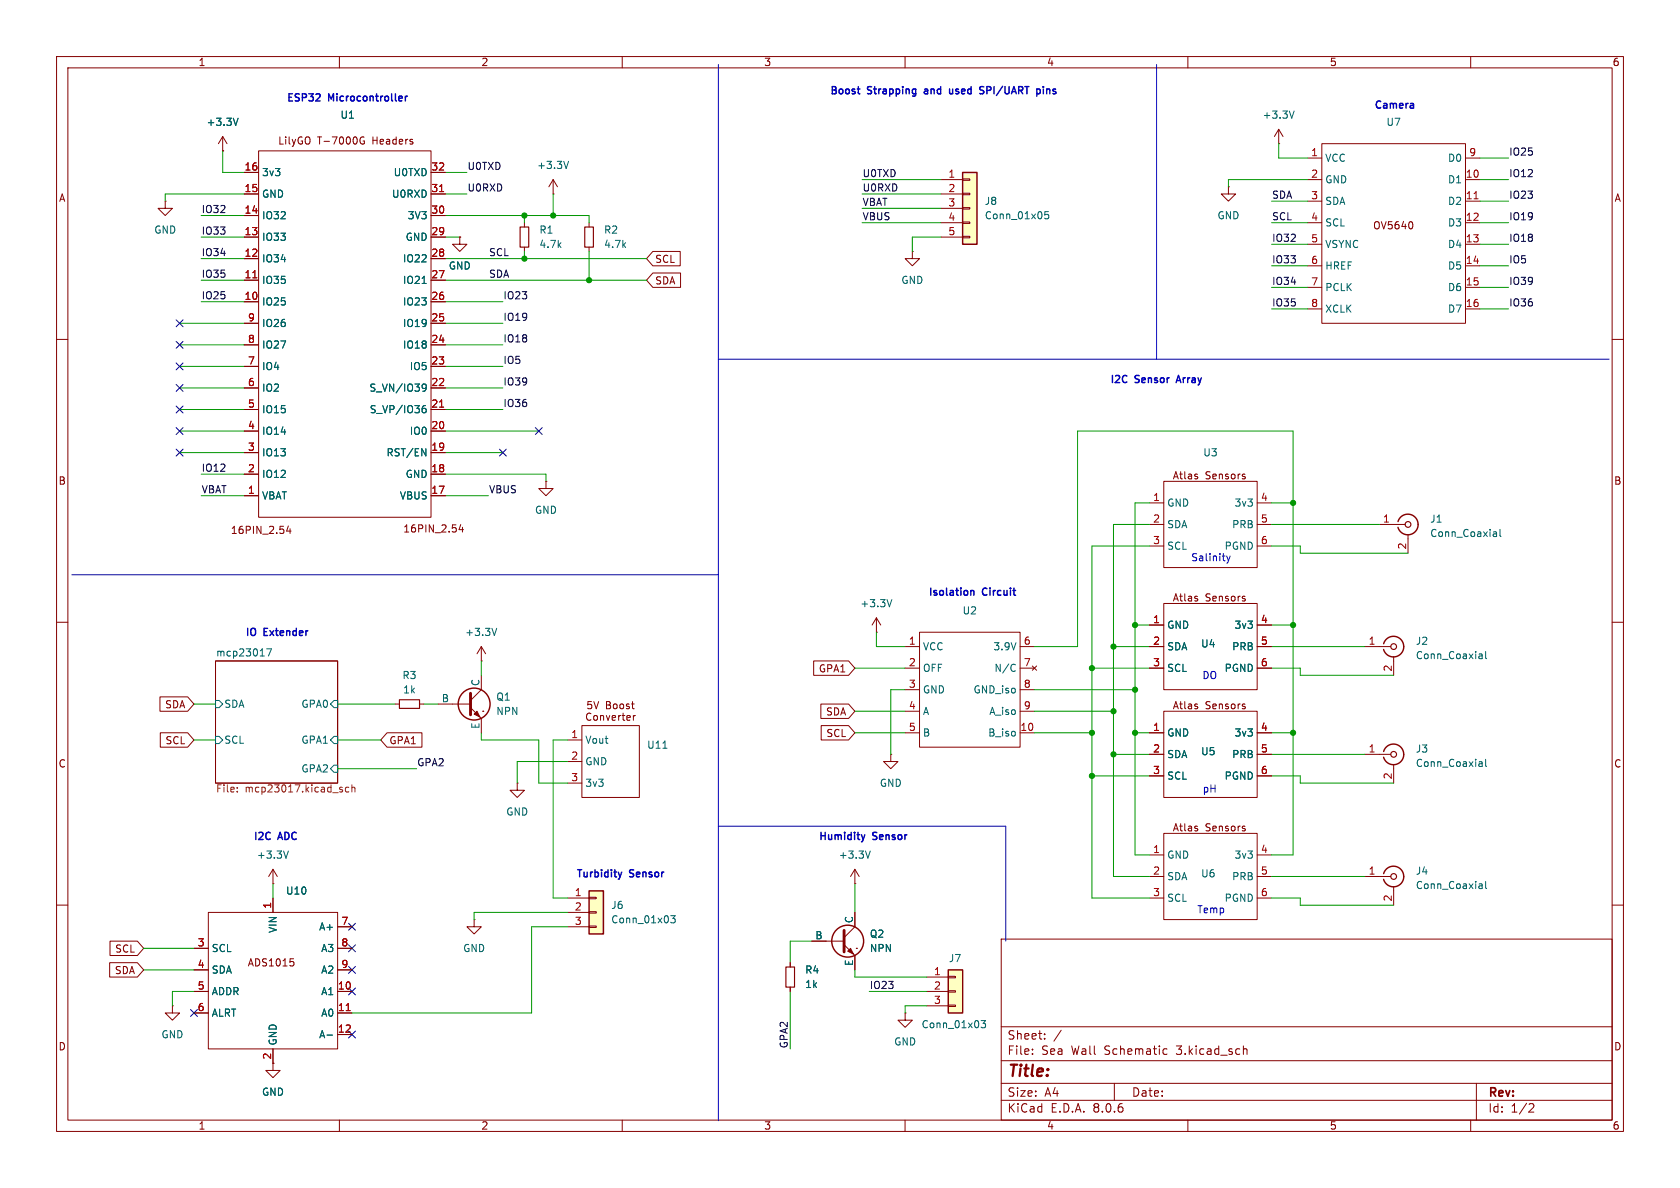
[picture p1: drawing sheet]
<svg xmlns="http://www.w3.org/2000/svg" width="297mm" height="210mm" viewBox="0 0 297 210" stroke-linecap="round" stroke-linejoin="round" font-family="sans-serif">
<g fill="none" stroke="#840000" stroke-width=".18">
<path d="M10 10h277v190h-277zM12 12h273v186h-273zM60 10v2M110 10v2M160 10v2M210 10v2M260 10v2M39.4 26.7h.1M39.4 24.1l-.8 1.3M39.4 24.1v2.6M39.4 24.1l.7 1.3M43.2 38.1h2.5"/>
<path d="M43.2 34.3h2.5M43.2 30.5h2.5M45.7 26.7h30.5v64.7h-30.5zM64.4 24.3a.59 .59 0 0 0-.8 .5 .59 .59 0 0 0 .8 .6v-.5h-.2M76.2 38.1h2.5M76.2 34.3h2.5M76.2 30.5h2.5M97.8 34.3h.1M97.8 31.8l-.8 1.2M97.8 31.8v2.5M97.8 31.8l.8 1.2M104.1 39.4v.7"/>
<path d="M217.2 33v1.3h1.2l-1.2 1.3-1.3-1.3h1.3M217.2 33h.1M226.1 25.4h.1M226.1 22.9l-.8 1.2M226.1 22.9v2.5M226.1 22.9l.7 1.2M10 60h2M43.2 53.3h2.5M43.2 49.5h2.5M43.2 45.7h2.5M43.2 41.9h2.5M43.2 57.2h2.5"/>
<path d="M76.2 53.3h2.5M76.2 49.5h2.5M76.2 45.7h2.5M76.2 41.9h2.5M76.2 57.2h2.5M104.1 43.7v.8M161.3 44.5v1.2h1.3l-1.3 1.3-1.3-1.3h1.3M161.3 44.5h.1M285 60h2M43.2 76.2h2.5M43.2 72.4h2.5M43.2 68.6h2.5"/>
<path d="M43.2 64.8h2.5M43.2 61h2.5M76.2 76.2h2.5M76.2 72.4h2.5M76.2 68.6h2.5M76.2 64.8h2.5M76.2 61h2.5M43.2 87.6h2.5M43.2 83.8h2.5M43.2 80h2.5M51 93l-.3 .9h.8M51.3 93.5v.8"/>
<path d="M76.2 87.6h2.5M76.2 83.8h2.5M76.2 80h2.5M81.5 92.7l-.3 .9h.7M81.8 93.2v.9M10 110h2M38.1 116.8h21.6v21.6h-21.6zM85.1 116.8h.1M85.1 114.3l-.8 1.3M85.1 114.3v2.5M85.1 114.3l.8 1.3M203.2 110.5h2.5"/>
<path d="M203.2 114.3h2.5M203.2 118.1h2.5M205.7 106.7h16.5v15.2h-16.5zM211.7 105.5l-.3-.1-.2 .2 .1 .2 .4 .1v.3h-.5M220.1 105.5l-.3-.1-.2 .2 .1 .2 .4 .1v.3h-.5M222.2 110.5h2.6M222.2 114.3h2.6M222.2 118.1h2.6M285 110h2M203.2 129.5h2.5M203.2 133.4h2.5M203.2 137.2h2.5"/>
<path d="M205.7 125.7h16.5v15.3h-16.5zM211.7 124.5l-.3-.1-.2 .2 .1 .2 .4 .1v.3h-.5M220.1 124.5l-.3-.1-.2 .2 .1 .2 .4 .1v.3h-.5M222.2 129.5h2.6M222.2 133.4h2.6M222.2 137.2h2.6M10 160h2M48.3 156.2h.1M48.3 153.7l-.8 1.2M48.3 153.7v2.5M48.3 158.8v2.5M48.3 153.7l.7 1.2"/>
<path d="M203.2 151.1h2.5M203.2 154.9h2.5M203.2 158.8h2.5M205.7 147.3h16.5v15.3h-16.5zM211.7 146.1l-.3-.1-.2 .2 .1 .2 .4 .1v.3h-.5M220.1 146.1l-.3-.1-.2 .2 .1 .2 .4 .1v.3h-.5M222.2 151.1h2.6M222.2 154.9h2.6M222.2 158.8h2.6M285 160h2M34.3 175.3h2.5M34.3 179.1h2.5"/>
<path d="M34.3 167.6h2.5M34.3 171.5h2.5M36.8 161.3h22.9v24.1h-22.9zM51.3 169.5h.6M51.7 170l.3 .2v.3l-.3 .3M59.7 175.3h2.5M59.7 179.1h2.5M59.7 167.6h2.5M59.7 171.5h2.5M59.7 163.8h2.5M177 166h108v32h-108zM48.3 185.4v2.6"/>
<path d="M59.7 182.9h2.5M60 198v2M110 198v2M160 198v2M177 194.5h108M177 191.5h108M177 187.5h108M177 181.5h108M182.5 186.3v.1M182.5 185.5v.1M184.7 183.6v.1M184.7 182.8v.1"/>
<path d="M187.6 182.1l-1.3 2M197 191.5v3M205.7 186.3h.6M205.7 185.5h.6M210 198v2M219.9 185.5h.5l.1 .9M260 198v2M261 191.5v6.5M270.5 195.1l.5 .1 .2 .3-1 1.1h1"/>
</g>
<g fill="none" stroke="#006464" stroke-width=".18">
<path d="M228.8 19.6l-.4 1.3M42.1 20.9l-.4 1.3M100.5 28.5l-.4 1.3M74.6 50.1h.7M74.6 79.3l.7 1.3v-1.3M74.6 72.4l.3-.2h.3l.1 .2v.3l-.2 .3-.4-.1-.1-.2M74.7 68l.2-.1 .4 .1a.84 .84 0 0 1-.3 1.2h-.3M75.2 71.7l-.3 .1-.3 .4M75.3 68.4l-.2 .3-.4-.1M47.2 114.7h.8l-.5 1.3M87.8 111.1l-.4 1.2M38.1 123.8h.6l.7 .7-.7 .6h-.6z"/>
<path d="M38.1 130.2h.6l.7 .6-.7 .6h-.6zM59.1 123.8h.6v1.3h-.6l-.7-.6zM59.1 130.2h.6v1.2h-.6l-.7-.6zM59.1 135.3h.6v1.2h-.6l-.7-.6zM51 150.4l-.4 1.3M57.8 183h1"/>
</g>
<path d="M41.9 139.9v.1M41.9 139.2v.1M60.4 139.6l.2 .2-.2 .2M60.4 139.2h.1M61.7 139.2h-.4l-.2 .2 .1 .5h.5M62.2 139.3l.2-.1h.3l.1 .8M62.2 138.7v1.3" fill="none" stroke="#725600" stroke-width=".18"/>
<path d="M77.7 33.9h.7M44.7 49.1h.7M77.7 72h.7M61.2 178.7h.7" fill="none" stroke="#a90000" stroke-width=".18"/>
<path d="M103.4 40.1h1.5v3.6h-1.5z" fill="none" stroke="#840000" stroke-width=".2"/>
<path d="M170.2 30.5h2.5v12.7h-2.5z" fill="#ffffc2"/>
<g fill="none" stroke="#840000" stroke-width=".18">
<path d="M166.4 31.8h3.8M166.4 34.3h3.8M166.4 36.8h3.8M166.4 39.4h3.8M170.2 39.2h1.2v.3h-1.2zM170.2 36.7h1.2v.3h-1.2zM170.2 34.2h1.2v.2h-1.2zM170.2 31.6h1.2v.3h-1.2zM231.1 31.8h2.6M231.1 39.4h2.6M231.1 27.9h2.6M231.1 35.6h2.6"/>
<path d="M233.7 25.4h25.4v31.8h-25.4zM249.1 39.4l.2-.2a.68 .68 0 0 1 .5 .6 .68 .68 0 0 1-.5 .7l-.2-.3M259.1 31.8h2.5M259.1 39.4h2.5M259.1 27.9h2.5M259.1 35.6h2.5M166.4 41.9h3.8M170.2 41.8h1.2v.2h-1.2zM231.1 43.2h2.6M231.1 47h2.6M231.1 50.8h2.6M231.1 54.6h2.6"/>
<path d="M259.1 43.2h2.5M259.1 47h2.5M259.1 50.8h2.5M259.1 54.6h2.5M96.5 85.1v1.3h1.3l-1.3 1.2-1.3-1.2h1.3M96.5 85.1h.1M85.1 119.4v2.5l-1.9 1.9M69.8 124.5h.8M74.2 124.5h.7M77.5 124.5h5.7M83.2 125.1l1.9 1.9v2.5M85.3 125.7h.1"/>
<path d="M100.3 130.8h2.6M100.3 134.6h2.6M100.3 138.4h2.6M102.9 128.3h10.1v12.7h-10.1zM104.5 126.2a.6 .6 0 0 0-.9 .4 .6 .6 0 0 0 .6 .7l.3-.1M104.6 124h-.6l-.1 .6 .2-.1 .4 .1 .1 .1v.5l-.2 .1-.5-.1M105 124l.4 1.3 .4-1.3M105 126.6l.2-.1 .4 .1v.5l-.1 .2h-.3l-.2-.1zM106.2 126.6l.1-.1h.3l.1 .8M106.2 126.5v.8M107.2 126.5l.3 .8 .3-.8M107.2 124h.4l.3 .3-.3 .3 .3 .1v.3l-.2 .3h-.5z"/>
<path d="M107.2 124.6h.4M108.2 126.9l.6-.1v-.3h-.4l-.2 .2 .1 .6h.5M108.5 124.6l.2-.2 .3 .2 .1 .4-.1 .2-.3 .1-.2-.1zM109.4 126.5v.8M109.6 124.6l.2-.2 .4 .2v.4l-.1 .2-.3 .1-.2-.1zM109.7 126.5l-.3 .2M110 126.5h.5M110.2 126.1v1.1l.3 .1M110.8 126.9l.6-.1v-.3h-.4l-.2 .2 .1 .6h.5M111.2 124.5l-.3-.1-.2 .2 .1 .2 .4 .1v.3h-.5M111.6 124.4h.5M111.8 124v1.1l.3 .2"/>
<path d="M112 126.5v.8M112.3 126.5l-.3 .2M30.5 177.8v1.3h1.2l-1.2 1.2-1.3-1.2h1.3M30.5 177.8h.1M139.7 170.2v.7M139.7 174.5v.8"/>
</g>
<g fill="none" stroke="#840000" stroke-width=".25">
<path d="M170.2 30.5h2.5v12.7h-2.5z"/>
<circle cx="83.8" cy="124.5" r="2.82"/>
</g>
<path d="M185.3 37.4h-.6v.6l.2-.1 .4 .1 .1 .1-.1 .5-.1 .1-.5-.1M117.2 132.3h.7" fill="none" stroke="#006464" stroke-width=".18"/>
<path d="M260.6 35.1h.7" fill="none" stroke="#a90000" stroke-width=".18"/>
<path d="M83.2 122.6v3.8" fill="none" stroke="#840000" stroke-width=".51"/>
<path d="M83.8 126.2l.5-.5 .5 1z" fill="#840000" stroke="#840000" stroke-width=".18"/>
<path d="M70.6 123.7h3.6v1.5h-3.6zM138.9 170.9h1.6v3.6h-1.6z" fill="none" stroke="#840000" stroke-width=".2"/>
<path d="M104.1 157.5h2.6v7.6h-2.6z" fill="#ffffc2"/>
<g fill="none" stroke="#840000" stroke-width=".18">
<path d="M29.2 35.6v1.2h1.3l-1.3 1.3-1.3-1.3h1.3M29.2 35.6h.1M91.4 138.4v1.3h1.3l-1.3 1.3-1.2-1.3h1.2M91.4 138.4h.1M157.5 133.4v1.2h1.2l-1.2 1.3-1.3-1.3h1.3M157.5 133.4h.1M100.3 158.8h3.8M104.1 158.6h1.3v.3h-1.3zM100.3 161.3h3.8M100.3 163.8h3.8M104.1 163.7h1.3v.3h-1.3zM104.1 161.2h1.3v.2h-1.3z"/>
<path d="M143.5 166.4h5.7M149.2 167l1.9 1.9v2.6M151.1 161.3v2.5l-1.9 1.9M151.4 167.6h.1M160 179.1v1.2h1.3l-1.3 1.3-1.3-1.3h1.3M160 179.1h.1"/>
</g>
<g fill="none" stroke="#840000" stroke-width=".25">
<path d="M104.1 157.5h2.6v7.6h-2.6z"/>
<circle cx="149.9" cy="166.4" r="2.82"/>
</g>
<path d="M118.6 161.9h.8l-.5 .5 .4 .1v.5l-.2 .1-.5-.1" fill="none" stroke="#006464" stroke-width=".18"/>
<path d="M149.2 164.5v3.8" fill="none" stroke="#840000" stroke-width=".51"/>
<path d="M149.9 168.1l.5-.5 .5 1.1z" fill="#840000" stroke="#840000" stroke-width=".18"/>
<path d="M167.6 171.5h2.6v7.6h-2.6z" fill="#ffffc2"/>
<g fill="none" stroke="#840000" stroke-width=".18">
<path d="M39.4 26.7h.1M43.2 38.1h2.5M43.2 34.3h2.5M43.2 30.5h2.5M76.2 38.1h2.5M76.2 34.3h2.5M76.2 30.5h2.5M92.7 39.4v.7M43.2 53.3h2.5M43.2 49.5h2.5M43.2 45.7h2.5M43.2 41.9h2.5"/>
<path d="M43.2 57.2h2.5M76.2 53.3h2.5M76.2 49.5h2.5M76.2 45.7h2.5M76.2 41.9h2.5M76.2 57.2h2.5M81.3 41.9v1.3h1.2l-1.2 1.3-1.3-1.3h1.3M81.3 41.9h.1M92.7 43.7v.8M115.4 44.4h4.9v2.6h-4.9l-1.1-1.3zM115.4 48.3h4.9v2.5h-4.9l-1.1-1.3zM43.2 76.2h2.5"/>
<path d="M43.2 72.4h2.5M43.2 68.6h2.5M43.2 64.8h2.5M43.2 61h2.5M76.2 76.2h2.5M76.2 72.4h2.5M76.2 68.6h2.5M76.2 64.8h2.5M76.2 61h2.5M43.2 87.6h2.5M43.2 83.8h2.5M43.2 80h2.5"/>
<path d="M76.2 87.6h2.5M76.2 83.8h2.5M76.2 80h2.5M203.2 92.7h2.5M203.2 88.9h2.5M203.2 96.5h2.5M205.7 85.1h16.5v15.2h-16.5zM211.7 83.9l-.3-.1-.2 .2 .1 .2 .4 .1v.3h-.5M220.1 83.9l-.3-.1-.2 .2 .1 .2 .4 .1v.3h-.5M222.2 92.7h2.6M222.2 88.9h2.6M222.2 96.5h2.6"/>
<path d="M243.8 92.7h4.6M248.9 94.5v3.3M143.8 116.8h6.2l1.1 1.3-1.1 1.3h-6.2zM154.9 111.8h.1M154.9 109.2l-.7 1.3M154.9 109.2v2.6M154.9 109.2l.8 1.3M160 114.3h2.6M160 118.1h2.6M162.6 111.8h17.7v20.3h-17.7zM180.3 114.3h2.6M180.3 118.1h2.6"/>
<path d="M182.5 117.7l.8 .8M183.3 117.7l-.8 .8M203.2 114.3h2.5M203.2 118.1h2.5M203.2 110.5h2.5M222.2 114.3h2.6M222.2 118.1h2.6M222.2 110.5h2.6M241.3 114.3h4.6M246.4 116.1v3.3M28.3 123.2h4.9l1.1 1.3-1.1 1.2h-4.9zM28.3 129.5h4.9l1.1 1.3-1.1 1.3h-4.9z"/>
<path d="M68.4 129.5h6.2v2.6h-6.2l-1.1-1.3zM145.1 124.5h4.9l1.1 1.2-1.1 1.3h-4.9zM145.2 128.3h4.8l1.1 1.2-1.1 1.3h-4.8zM160 129.5h2.6M160 121.9h2.6M160 125.7h2.6M180.3 129.5h2.6M180.3 121.9h2.6M180.3 125.7h2.6M203.2 129.5h2.5M203.2 133.4h2.5M203.2 137.2h2.5"/>
<path d="M222.2 129.5h2.6M222.2 133.4h2.6M222.2 137.2h2.6M241.3 133.4h4.6M246.4 135.1v3.3M48.3 158.8v2.5M151.1 156.2h.1M151.1 153.7l-.7 1.2M151.1 153.7v2.5M151.1 153.7l.8 1.2M241.3 154.9h4.6M246.4 156.7v3.3"/>
<path d="M19.4 170.2h4.9l1.1 1.3-1.1 1.2h-4.9zM19.4 166.4h4.9l1.1 1.2-1.1 1.3h-4.9zM34.3 175.3h2.5M34.3 179.1h2.5M34.3 167.6h2.5M34.3 171.5h2.5M59.7 175.3h2.5M59.7 179.1h2.5M59.7 167.6h2.5M59.7 171.5h2.5M59.7 163.8h2.5M83.8 162.6v1.2h1.3l-1.3 1.3-1.3-1.3h1.3"/>
<path d="M83.8 162.6h.1M139.7 170.2v.7M139.7 174.5v.8M143.5 166.4h2.5M151.1 161.3v2.5M151.1 168.9v2.6M163.8 172.7h3.8M163.8 175.3h3.8M163.8 177.8h3.8M167.6 177.7h1.3v.2h-1.3zM167.6 175.1h1.3v.3h-1.3zM167.6 172.6h1.3v.2h-1.3z"/>
<path d="M48.3 185.4v3.8h1.2l-1.2 1.3-1.3-1.3h1.3M59.7 182.9h2.5"/>
</g>
<path d="M247.2 92.2a1.81 1.81 0 0 1 1.9-1.3 1.81 1.81 0 0 1 1.6 1.8M250.7 92.7a1.82 1.82 0 0 1-1.6 1.8 1.82 1.82 0 0 1-2-1.3M244.6 113.8a1.82 1.82 0 0 1 2.8-1 1.82 1.82 0 0 1 0 3 1.82 1.82 0 0 1-2.8-1M244.6 132.8a1.82 1.82 0 0 1 2.8-.9 1.82 1.82 0 0 1 0 3 1.82 1.82 0 0 1-2.8-1M244.6 154.4a1.82 1.82 0 0 1 2.8-.9 1.82 1.82 0 0 1 0 2.9 1.82 1.82 0 0 1-2.8-1M167.6 171.5h2.6v7.6h-2.6z" fill="none" stroke="#840000" stroke-width=".25"/>
<g fill="none" stroke="#006464" stroke-width=".18">
<path d="M42.1 20.9l-.4 1.3M74.6 50.1h.7M74.6 79.3l.7 1.3v-1.3M74.6 72.4l.3-.2h.3l.1 .2v.3l-.2 .3-.4-.1-.1-.2M74.7 68l.2-.1 .4 .1a.84 .84 0 0 1-.3 1.2h-.3M75.2 71.7l-.3 .1-.3 .4M75.3 68.4l-.2 .3-.4-.1M264.1 94h.3l.2 .2v.7M264.6 94.8l-.5 .1M264.6 94.3l-.5 .1M265.2 93.6v1.1l.2 .2M157.7 106l-.5 1.3"/>
<path d="M179.2 117.4l.3 .1M179.5 118.6l-.3 .1M261.6 115.6h.3l.1 .2v.6M262 116.4h-.4M262 115.9l-.4 .1M262.6 115.2v1.1l.2 .1M261.6 134.6h.3l.1 .2v.7M262 135.4l-.4 .1M262 134.9l-.4 .1M262.6 134.2v1.1l.2 .2M153.9 150.4l-.5 1.3M261.6 156.2h.3l.1 .2v.7"/>
<path d="M262 157l-.4 .1M262 156.5l-.4 .1M262.6 155.8v1.1l.2 .2M57.8 183h1M173.4 180.4h.8l-.4 .5 .4 .1v.6l-.2 .1-.6-.1"/>
</g>
<g fill="none" stroke="#840000" stroke-width=".2">
<path d="M91.9 40.1h1.6v3.6h-1.6z"/>
<circle cx="248.9" cy="92.7" r=".51"/>
<circle cx="246.4" cy="114.3" r=".51"/>
<circle cx="246.4" cy="133.4" r=".51"/>
<circle cx="246.4" cy="154.9" r=".51"/>
</g>
<g fill="none" stroke="#0000c2" stroke-width=".25">
<path d="M55.8 17.9h.8M56.5 16.7v.4M71.7 17v.9M72 17l-.3 .2M167.9 15.7v.8h.5M173.4 15.9l.4 .1 .1 .3-.2 .3h-.3M173.4 15.3l.5 .1M183.4 15.7l.4 .1 .1 .2-.1 .5-.4 .1M184.4 15.3v.1M184.4 15.7v.9M249.8 18.3l.1 .8M249.9 19.1h-.1"/>
<path d="M249.9 18.6h-.1M208.3 66.4l-.4 1.2M171.7 104.4h.4l.1 .8M109.9 154.2l-.3 .8M152.9 147.6l-.3 .8"/>
</g>
<path d="M127 11.4v186.7M204.5 11.4v52.1M127 63.5h157.5M216.9 98.3l.3 .8M217.2 99.1l-.3 .5M217.5 98.3l-.3 .8M12.7 101.6h114.3M127 146.1h50.8v20.3" fill="none" stroke="#0000c2" stroke-width=".18"/>
<g fill="none" stroke="#009600" stroke-width=".18">
<path d="M35.6 38.1h7.6M39.4 26.7v3.8h3.8M43.2 34.3h-14v1.3M78.7 38.1h25.4v1.3M78.7 30.5h3.8M78.7 34.3h3.8M92.7 38.1v1.3M97.8 34.3v3.8M152.4 34.3h14M152.4 36.8h14M152.4 39.4h14M152.4 31.8h14"/>
<path d="M224.8 39.4h6.3M224.8 35.6h6.3M226.1 25.4v2.5h5M231.1 31.8h-13.9v1.2M261.6 39.4h5.1M261.6 35.6h5.1M261.6 27.9h5.1M261.6 31.8h5.1M31.7 57.2h11.5M35.6 53.3h7.6M35.6 41.9h7.6M35.6 45.7h7.6"/>
<path d="M35.6 49.5h7.6M78.7 57.2h10.2M78.7 53.3h10.2M78.7 41.9h2.6M78.7 45.7h35.6M78.7 49.5h35.6M92.7 44.5v1.2M104.1 44.5v5M166.4 41.9h-5.1v2.6M224.8 54.6h6.3M224.8 47h6.3M224.8 50.8h6.3"/>
<path d="M224.8 43.2h6.3M261.6 54.6h5.1M261.6 47h5.1M261.6 50.8h5.1M261.6 43.2h5.1M31.7 61h11.5M31.7 64.8h11.5M31.7 68.6h11.5M31.7 76.2h11.5M31.7 72.4h11.5M78.7 61h10.2M78.7 64.8h10.2"/>
<path d="M78.7 68.6h10.2M78.7 76.2h16.5M78.7 72.4h10.2M31.7 80h11.5M35.6 83.8h7.6M35.6 87.6h7.6M78.7 80h10.2M78.7 83.8h17.8v1.3M78.7 87.6h7.7M203.2 96.5h-10.2v62.3h10.2M203.2 92.7h-6.4v62.2h6.4M203.2 88.9h-2.5v62.2h2.5"/>
<path d="M224.8 96.5h5.1v1.3h19M224.8 88.9h3.8M224.8 92.7h19M85.1 116.8v2.6M151.1 118.1h8.9M154.9 111.8v2.5h5.1M182.9 114.3h7.6v-38.1h38.1v74.9h-3.8M193 118.1h10.2M196.8 114.3h6.4M200.7 110.5h2.5M224.8 118.1h5.1v1.3h16.5M224.8 110.5h3.8"/>
<path d="M224.8 114.3h16.5M34.3 124.5h3.8M34.3 130.8h3.8M59.7 124.5h10.1M59.7 130.8h7.6M59.7 135.9h14M74.9 124.5h2.6M85.1 129.5v1.3h10.1v7.6h5.1M100.3 130.8h-2.5v28h2.5M100.3 134.6h-8.9v3.8M151.1 125.7h8.9M151.1 129.5h8.9"/>
<path d="M160 121.9h-2.5v11.5M182.9 125.7h13.9M182.9 121.9h17.8M182.9 129.5h10.1M193 137.2h10.2M196.8 133.4h6.4M200.7 129.5h2.5M224.8 137.2h5.1v1.2h16.5M224.8 133.4h16.5M224.8 129.5h3.8M48.3 156.2v2.6M151.1 156.2v5.1"/>
<path d="M224.8 158.8h5.1v1.2h16.5M224.8 154.9h16.5M25.4 171.5h8.9M25.4 167.6h8.9M34.3 175.3h-3.8v2.5M100.3 161.3h-16.5v1.3M100.3 163.8h-6.3v15.3h-31.8M139.7 175.3v10.1M143.5 166.4h-3.8v3.8M151.1 171.5v1.2h12.7M153.7 175.3h10.1M163.8 177.8h-3.8v1.3"/>
</g>
<g fill="none" stroke="#000084" stroke-width=".18">
<path d="M31.1 56.5l1.3 1.3M32.4 56.5l-1.3 1.3M31.1 60.4l1.3 1.2M31.1 71.8l1.3 1.2M31.1 75.6l1.3 1.2M31.1 64.2l1.3 1.2M31.1 79.4l1.3 1.2M31.1 68l1.3 1.2M32.4 60.4l-1.3 1.2M32.4 71.8l-1.3 1.2M32.4 75.6l-1.3 1.2M32.4 64.2l-1.3 1.2"/>
<path d="M32.4 79.4l-1.3 1.2M32.4 68l-1.3 1.2M88.3 79.4l1.2 1.2M89.5 79.4l-1.2 1.2M94.6 75.6l1.3 1.2M95.9 75.6l-1.3 1.2M33.7 178.5l1.2 1.2M34.9 178.5l-1.2 1.2M61.6 170.8l1.2 1.3M61.6 174.7l1.2 1.2M61.6 167l1.2 1.2M61.6 163.2l1.2 1.2"/>
<path d="M62.8 170.8l-1.2 1.3M62.8 174.7l-1.2 1.2M62.8 167l-1.2 1.2M62.8 163.2l-1.2 1.2M61.6 182.3l1.2 1.2M62.8 182.3l-1.2 1.2"/>
</g>
<path d="M77.7 33.9h.7M44.7 49.1h.7M77.7 72h.7M61.2 178.7h.7" fill="none" stroke="#a90000" stroke-width=".18"/>
<g fill="#009600" stroke="#009600" stroke-width=".18">
<circle cx="104.1" cy="49.5" r=".46"/>
<circle cx="92.7" cy="38.1" r=".46"/>
<circle cx="97.8" cy="38.1" r=".46"/>
<circle cx="92.7" cy="45.7" r=".46"/>
<circle cx="196.8" cy="125.7" r=".46"/>
<circle cx="200.7" cy="129.5" r=".46"/>
<circle cx="193" cy="129.5" r=".46"/>
<circle cx="196.8" cy="133.4" r=".46"/>
<circle cx="228.6" cy="88.9" r=".46"/>
<circle cx="228.6" cy="110.5" r=".46"/>
<circle cx="196.8" cy="114.3" r=".46"/>
<circle cx="193" cy="118.1" r=".46"/>
<circle cx="200.7" cy="110.5" r=".46"/>
<circle cx="200.7" cy="121.9" r=".46"/>
<circle cx="228.6" cy="129.5" r=".46"/>
<circle cx="193" cy="137.2" r=".46"/>
</g>
<text font-size="2.8" fill="#840000" x="178" y="190.9">Title:</text>
<g font-size="2.1" fill="#840000">
<text x="178" y="184">Sheet:</text>
<text x="178" y="186.7">File:</text>
<text x="184.1" y="186.7">Sea</text>
<text x="189.5" y="186.7">Wall</text>
<text x="195.4" y="186.7">Schematic</text>
<text x="208.3" y="186.7">3.kicad_sch</text>
<text x="178" y="196.9">KiCad</text>
<text x="178" y="194.1">Size:</text>
<text x="184.7" y="194.1">A4</text>
<text x="185.7" y="196.9">E.D.A.</text>
<text x="193.3" y="196.9">8.0.6</text>
<text x="200" y="194.1">Date:</text>
<text x="263" y="194.3">Rev:</text>
<text x="263" y="196.9">Id:</text>
<text x="267.1" y="196.9">1/2</text>
</g>
<g font-size="1.8" fill="#840000">
<text x="35" y="11.9">1</text>
<text x="85" y="11.9">2</text>
<text x="135" y="11.9">3</text>
<text x="185" y="11.9">4</text>
<text x="235" y="11.9">5</text>
<text x="285" y="11.9">6</text>
<text x="49.1" y="25.8">LilyGO</text>
<text x="56.1" y="25.8">T-7000G</text>
<text x="66" y="25.8">Headers</text>
<text x="10.3" y="35.9">A</text>
<text x="285.3" y="35.9">A</text>
<text x="242.1" y="40.8">OV5640</text>
<text x="115.7" y="46.7">SCL</text>
<text x="115.7" y="50.5">SDA</text>
<text x="10.3" y="85.9">B</text>
<text x="206.7" y="84.9">Atlas</text>
<text x="212.5" y="84.9">Sensors</text>
<text x="285.3" y="85.9">B</text>
<text x="40.7" y="94.6">16PIN_2.54</text>
<text x="71.2" y="94.3">16PIN_2.54</text>
<text x="206.7" y="106.5">Atlas</text>
<text x="212.5" y="106.5">Sensors</text>
<text x="144.7" y="119.1">GPA1</text>
<text x="29.1" y="125.4">SDA</text>
<text x="206.7" y="125.6">Atlas</text>
<text x="212.5" y="125.6">Sensors</text>
<text x="29.2" y="131.8">SCL</text>
<text x="68.7" y="131.8">GPA1</text>
<text x="145.9" y="126.7">SDA</text>
<text x="146" y="130.5">SCL</text>
<text x="10.3" y="135.9">C</text>
<text x="285.3" y="135.9">C</text>
<text x="206.7" y="147.2">Atlas</text>
<text x="212.5" y="147.2">Sensors</text>
<text x="20.2" y="172.4">SDA</text>
<text x="20.3" y="168.6">SCL</text>
<text x="43.7" y="171.1">ADS1015</text>
<text x="10.3" y="185.9">D</text>
<text x="285.3" y="185.9">D</text>
<text x="48" y="187.4" transform="rotate(-90 48 187.4)">2</text>
<text x="35" y="199.9">1</text>
<text x="85" y="199.9">2</text>
<text x="135" y="199.9">3</text>
<text x="185" y="199.9">4</text>
<text x="235" y="199.9">5</text>
<text x="285" y="199.9">6</text>
</g>
<g font-size="1.8" fill="#0000c2">
<text x="146.6" y="17">Boost</text>
<text x="153.4" y="17">Strapping</text>
<text x="163.9" y="17">and</text>
<text x="168.8" y="17">used</text>
<text x="174.7" y="17">SPI/UART</text>
<text x="185.3" y="17">pins</text>
<text x="50.5" y="18.3">ESP32</text>
<text x="58.1" y="18.3">Microcontroller</text>
<text x="242.8" y="19.6">Camera</text>
<text x="196.1" y="68.1">I2C</text>
<text x="200.7" y="68.1">Sensor</text>
<text x="208.6" y="68.1">Array</text>
<text x="210.5" y="99.4">Salinity</text>
<text x="164" y="105.7">Isolation</text>
<text x="173.7" y="105.7">Circuit</text>
<text x="43.2" y="112.8">IO</text>
<text x="46.6" y="112.8">Extender</text>
<text x="212.5" y="120.2">DO</text>
<text x="212.5" y="140.3">pH</text>
<text x="44.7" y="148.8">I2C</text>
<text x="49.2" y="148.8">ADC</text>
<text x="144.6" y="148.8">Humidity</text>
<text x="154.3" y="148.8">Sensor</text>
<text x="101.7" y="155.5">Turbidity</text>
<text x="111.3" y="155.5">Sensor</text>
<text x="211.6" y="161.6">Temp</text>
</g>
<g font-size="1.8" fill="#006464">
<text x="36.4" y="22.5">+3.3V</text>
<text x="60.1" y="21.2">U1</text>
<text x="223.1" y="21.2">+3.3V</text>
<text x="245" y="22.5">U7</text>
<text x="234.2" y="28.8">VCC</text>
<text x="255.9" y="28.8">D0</text>
<text x="46.2" y="35.2">GND</text>
<text x="46.2" y="31.3">3v3</text>
<text x="69.2" y="35.2">U0RXD</text>
<text x="69.5" y="31.3">U0TXD</text>
<text x="94.8" y="30.1">+3.3V</text>
<text x="234.2" y="32.6">GND</text>
<text x="255.9" y="32.6">D1</text>
<text x="27.2" y="41.5">GND</text>
<text x="46.2" y="39">IO32</text>
<text x="72" y="39">3V3</text>
<text x="95.3" y="41.5">R1</text>
<text x="106.7" y="41.5">R2</text>
<text x="174" y="36.4">J8</text>
<text x="174" y="39">Conn_01x05</text>
<text x="215.1" y="39">GND</text>
<text x="234.2" y="36.4">SDA</text>
<text x="234.2" y="40.2">SCL</text>
<text x="255.9" y="36.4">D2</text>
<text x="255.9" y="40.2">D3</text>
<text x="46.2" y="46.6">IO34</text>
<text x="46.2" y="42.8">IO33</text>
<text x="71.1" y="46.6">IO22</text>
<text x="71.6" y="42.8">GND</text>
<text x="79.2" y="47.9">GND</text>
<text x="95.3" y="44">4.7k</text>
<text x="106.7" y="44">4.7k</text>
<text x="234.2" y="44">VSYNC</text>
<text x="234.2" y="47.9">HREF</text>
<text x="255.9" y="44">D4</text>
<text x="255.9" y="47.9">D5</text>
<text x="46.2" y="50.4">IO35</text>
<text x="71.1" y="50.4">IO21</text>
<text x="159.3" y="50.4">GND</text>
<text x="234.2" y="51.7">PCLK</text>
<text x="255.9" y="51.7">D6</text>
<text x="46.2" y="54.2">IO25</text>
<text x="46.2" y="58">IO26</text>
<text x="71.1" y="58">IO19</text>
<text x="71.1" y="54.2">IO23</text>
<text x="234.2" y="55.5">XCLK</text>
<text x="255.9" y="55.5">D7</text>
<text x="46.2" y="65.6">IO4</text>
<text x="46.2" y="61.8">IO27</text>
<text x="71.1" y="61.8">IO18</text>
<text x="72.3" y="65.6">IO5</text>
<text x="46.2" y="69.4">IO2</text>
<text x="65.2" y="69.4">S_VN/IO39</text>
<text x="46.2" y="77.1">IO14</text>
<text x="46.2" y="73.3">IO15</text>
<text x="65.3" y="73.3">S_VP/IO36</text>
<text x="72.3" y="77.1">IO0</text>
<text x="46.2" y="80.9">IO13</text>
<text x="68.2" y="80.9">RST/EN</text>
<text x="212.6" y="80.9">U3</text>
<text x="46.2" y="88.5">VBAT</text>
<text x="46.2" y="84.7">IO12</text>
<text x="70.6" y="88.5">VBUS</text>
<text x="71.6" y="84.7">GND</text>
<text x="206.2" y="89.8">GND</text>
<text x="218.2" y="89.8">3v3</text>
<text x="94.5" y="91">GND</text>
<text x="206.2" y="93.6">SDA</text>
<text x="217.7" y="93.6">PRB</text>
<text x="252.7" y="92.6">J1</text>
<text x="252.7" y="95.1">Conn_Coaxial</text>
<text x="206.2" y="97.4">SCL</text>
<text x="216.4" y="97.4">PGND</text>
<text x="152" y="107.5">+3.3V</text>
<text x="82.1" y="112.6">+3.3V</text>
<text x="170.1" y="108.8">U2</text>
<text x="206.2" y="111.4">GND</text>
<text x="218.2" y="111.4">3v3</text>
<text x="38.1" y="116.1">mcp23017</text>
<text x="163.1" y="115.2">VCC</text>
<text x="163.1" y="119">OFF</text>
<text x="175.5" y="115.2">3.9V</text>
<text x="175.7" y="119">N/C</text>
<text x="206.2" y="115.2">SDA</text>
<text x="206.2" y="119">SCL</text>
<text x="212.2" y="114.7">U4</text>
<text x="216.4" y="119">PGND</text>
<text x="217.7" y="115.2">PRB</text>
<text x="250.2" y="114.2">J2</text>
<text x="250.2" y="116.7">Conn_Coaxial</text>
<text x="39.6" y="125.3">SDA</text>
<text x="53.2" y="125.3">GPA0</text>
<text x="71" y="120.2">R3</text>
<text x="71.2" y="122.8">1k</text>
<text x="78" y="124.2">B</text>
<text x="84.8" y="121.4" transform="rotate(-90 84.8 121.4)">C</text>
<text x="87.6" y="124.1">Q1</text>
<text x="163.1" y="122.8">GND</text>
<text x="172" y="122.8">GND_iso</text>
<text x="39.6" y="131.7">SCL</text>
<text x="53.2" y="131.7">GPA1</text>
<text x="84.8" y="128.9" transform="rotate(-90 84.8 128.9)">E</text>
<text x="87.6" y="126.6">NPN</text>
<text x="103.4" y="131.7">Vout</text>
<text x="163.1" y="126.6">A</text>
<text x="163.1" y="130.4">B</text>
<text x="174.6" y="130.4">B_iso</text>
<text x="174.8" y="126.6">A_iso</text>
<text x="206.2" y="130.4">GND</text>
<text x="218.2" y="130.4">3v3</text>
<text x="53.2" y="136.8">GPA2</text>
<text x="103.4" y="135.5">GND</text>
<text x="114.3" y="132.6">U11</text>
<text x="206.2" y="134.2">SDA</text>
<text x="212.2" y="133.7">U5</text>
<text x="217.7" y="134.2">PRB</text>
<text x="250.2" y="133.2">J3</text>
<text x="250.2" y="135.8">Conn_Coaxial</text>
<text x="103.4" y="139.3">3v3</text>
<text x="155.4" y="139.3">GND</text>
<text x="206.2" y="138">SCL</text>
<text x="216.4" y="138">PGND</text>
<text x="89.4" y="144.4">GND</text>
<text x="45.3" y="152">+3.3V</text>
<text x="148.2" y="152">+3.3V</text>
<text x="206.2" y="152">GND</text>
<text x="206.2" y="155.8">SDA</text>
<text x="212.2" y="155.3">U6</text>
<text x="217.7" y="155.8">PRB</text>
<text x="218.2" y="152">3v3</text>
<text x="250.2" y="154.8">J4</text>
<text x="50.5" y="158.3">U10</text>
<text x="108" y="160.9">J6</text>
<text x="206.2" y="159.6">SCL</text>
<text x="216.4" y="159.6">PGND</text>
<text x="250.2" y="157.4">Conn_Coaxial</text>
<text x="49.1" y="165" transform="rotate(-90 49.1 165)">VIN</text>
<text x="56.3" y="164.7">A+</text>
<text x="108" y="163.4">Conn_01x03</text>
<text x="144" y="166.1">B</text>
<text x="150.9" y="163.3" transform="rotate(-90 150.9 163.3)">C</text>
<text x="153.7" y="166">Q2</text>
<text x="37.3" y="168.5">SCL</text>
<text x="37.3" y="172.3">SDA</text>
<text x="56.7" y="168.5">A3</text>
<text x="56.7" y="172.3">A2</text>
<text x="81.8" y="168.5">GND</text>
<text x="142.2" y="172.3">R4</text>
<text x="150.9" y="170.9" transform="rotate(-90 150.9 170.9)">E</text>
<text x="153.7" y="168.5">NPN</text>
<text x="167.6" y="170.3">J7</text>
<text x="37.3" y="176.1">ADDR</text>
<text x="37.3" y="179.9">ALRT</text>
<text x="56.7" y="176.1">A1</text>
<text x="56.7" y="179.9">A0</text>
<text x="142.2" y="174.9">1k</text>
<text x="28.4" y="183.7">GND</text>
<text x="49.1" y="184.9" transform="rotate(-90 49.1 184.9)">GND</text>
<text x="56.3" y="183.7">A-</text>
<text x="158" y="185">GND</text>
<text x="162.8" y="182">Conn_01x03</text>
<text x="46.2" y="193.9">GND</text>
</g>
<g font-size="1.8" fill="#a90000">
<text x="231.7" y="27.7">1</text>
<text x="259.6" y="27.7">9</text>
<text x="43.1" y="34">15</text>
<text x="43.1" y="30.2">16</text>
<text x="76.2" y="34">31</text>
<text x="76.2" y="30.2">32</text>
<text x="167.6" y="31.5">1</text>
<text x="167.6" y="34">2</text>
<text x="231.7" y="31.5">2</text>
<text x="231.7" y="35.3">3</text>
<text x="259" y="31.5">10</text>
<text x="259" y="35.3">11</text>
<text x="43.1" y="41.7">13</text>
<text x="43.1" y="37.8">14</text>
<text x="76.2" y="41.7">29</text>
<text x="76.2" y="37.8">30</text>
<text x="167.6" y="36.6">3</text>
<text x="167.6" y="39.1">4</text>
<text x="167.6" y="41.7">5</text>
<text x="231.7" y="39.1">4</text>
<text x="259" y="39.1">12</text>
<text x="43.1" y="45.5">12</text>
<text x="76.2" y="45.5">28</text>
<text x="231.7" y="42.9">5</text>
<text x="231.7" y="46.7">6</text>
<text x="259" y="42.9">13</text>
<text x="259" y="46.7">14</text>
<text x="43.1" y="53.1">10</text>
<text x="43.1" y="49.3">11</text>
<text x="76.2" y="53.1">26</text>
<text x="76.2" y="49.3">27</text>
<text x="231.7" y="50.5">7</text>
<text x="259" y="50.5">15</text>
<text x="43.7" y="56.9">9</text>
<text x="76.2" y="56.9">25</text>
<text x="231.7" y="54.4">8</text>
<text x="259" y="54.4">16</text>
<text x="43.7" y="64.5">7</text>
<text x="43.7" y="60.7">8</text>
<text x="76.2" y="64.5">23</text>
<text x="76.2" y="60.7">24</text>
<text x="43.7" y="68.3">6</text>
<text x="76.2" y="68.3">22</text>
<text x="43.7" y="75.9">4</text>
<text x="43.7" y="72.1">5</text>
<text x="76.2" y="75.9">20</text>
<text x="76.2" y="72.1">21</text>
<text x="43.7" y="83.6">2</text>
<text x="43.7" y="79.8">3</text>
<text x="76.2" y="83.6">18</text>
<text x="76.2" y="79.8">19</text>
<text x="43.7" y="87.4">1</text>
<text x="76.2" y="87.4">17</text>
<text x="203.8" y="88.6">1</text>
<text x="222.8" y="88.6">4</text>
<text x="203.8" y="92.5">2</text>
<text x="222.8" y="92.5">5</text>
<text x="244.4" y="92.5">1</text>
<text x="203.8" y="96.3">3</text>
<text x="222.8" y="96.3">6</text>
<text x="248.7" y="97.2" transform="rotate(-90 248.7 97.2)">2</text>
<text x="203.8" y="110.2">1</text>
<text x="222.8" y="110.2">4</text>
<text x="160.6" y="114">1</text>
<text x="160.6" y="117.9">2</text>
<text x="180.9" y="114">6</text>
<text x="180.9" y="117.9">7</text>
<text x="203.8" y="114">2</text>
<text x="203.8" y="117.9">3</text>
<text x="222.8" y="114">5</text>
<text x="222.8" y="117.9">6</text>
<text x="241.9" y="114">1</text>
<text x="246.1" y="118.8" transform="rotate(-90 246.1 118.8)">2</text>
<text x="160.6" y="121.7">3</text>
<text x="160.6" y="125.5">4</text>
<text x="180.9" y="121.7">8</text>
<text x="180.9" y="125.5">9</text>
<text x="100.9" y="130.6">1</text>
<text x="160.6" y="129.3">5</text>
<text x="180.3" y="129.3">10</text>
<text x="203.8" y="129.3">1</text>
<text x="222.8" y="129.3">4</text>
<text x="100.9" y="134.4">2</text>
<text x="203.8" y="133.1">2</text>
<text x="203.8" y="136.9">3</text>
<text x="222.8" y="133.1">5</text>
<text x="222.8" y="136.9">6</text>
<text x="241.9" y="133.1">1</text>
<text x="246.1" y="137.9" transform="rotate(-90 246.1 137.9)">2</text>
<text x="100.9" y="138.2">3</text>
<text x="203.8" y="150.9">1</text>
<text x="203.8" y="154.7">2</text>
<text x="222.8" y="150.9">4</text>
<text x="222.8" y="154.7">5</text>
<text x="241.9" y="154.7">1</text>
<text x="48" y="160.7" transform="rotate(-90 48 160.7)">1</text>
<text x="101.5" y="158.5">1</text>
<text x="101.5" y="161">2</text>
<text x="203.8" y="158.5">3</text>
<text x="222.8" y="158.5">6</text>
<text x="246.1" y="159.5" transform="rotate(-90 246.1 159.5)">2</text>
<text x="34.9" y="167.4">3</text>
<text x="60.3" y="163.6">7</text>
<text x="60.3" y="167.4">8</text>
<text x="101.5" y="163.6">3</text>
<text x="34.9" y="171.2">4</text>
<text x="60.3" y="171.2">9</text>
<text x="165" y="172.5">1</text>
<text x="34.9" y="175">5</text>
<text x="34.9" y="178.8">6</text>
<text x="59.6" y="175">10</text>
<text x="59.6" y="178.8">11</text>
<text x="165" y="175">2</text>
<text x="165" y="177.5">3</text>
<text x="59.6" y="182.6">12</text>
</g>
<g font-size="1.8" fill="#0f0f0f">
<text x="266.7" y="27.6">IO25</text>
<text x="82.5" y="30.1">U0TXD</text>
<text x="82.5" y="33.9">U0RXD</text>
<text x="152.4" y="33.9">U0RXD</text>
<text x="152.4" y="31.4">U0TXD</text>
<text x="224.8" y="35.2">SDA</text>
<text x="266.7" y="35.2">IO23</text>
<text x="266.7" y="31.4">IO12</text>
<text x="35.6" y="37.8">IO32</text>
<text x="35.6" y="41.6">IO33</text>
<text x="152.4" y="36.5">VBAT</text>
<text x="152.4" y="39">VBUS</text>
<text x="224.8" y="39">SCL</text>
<text x="266.7" y="39">IO19</text>
<text x="35.6" y="45.4">IO34</text>
<text x="86.4" y="45.4">SCL</text>
<text x="224.8" y="46.6">IO33</text>
<text x="224.8" y="42.8">IO32</text>
<text x="266.7" y="46.6">IO5</text>
<text x="266.7" y="42.8">IO18</text>
<text x="35.6" y="49.2">IO35</text>
<text x="35.6" y="53">IO25</text>
<text x="86.4" y="49.2">SDA</text>
<text x="88.9" y="53">IO23</text>
<text x="224.8" y="50.5">IO34</text>
<text x="266.7" y="50.5">IO39</text>
<text x="88.9" y="56.8">IO19</text>
<text x="224.8" y="54.3">IO35</text>
<text x="266.7" y="54.3">IO36</text>
<text x="88.9" y="64.4">IO5</text>
<text x="88.9" y="60.6">IO18</text>
<text x="88.9" y="68.2">IO39</text>
<text x="88.9" y="72">IO36</text>
<text x="35.6" y="83.5">IO12</text>
<text x="35.6" y="87.3">VBAT</text>
<text x="86.4" y="87.3">VBUS</text>
<text x="73.7" y="135.5">GPA2</text>
<text x="153.7" y="174.9">IO23</text>
<text x="139.4" y="185.4" transform="rotate(-90 139.4 185.4)">GPA2</text>
</g>
<g font-size="1.8" fill="#725600">
<text x="38.1" y="140.4">File:</text>
<text x="43.3" y="140.4">mcp23017.kicad_sch</text>
</g>
</svg>
